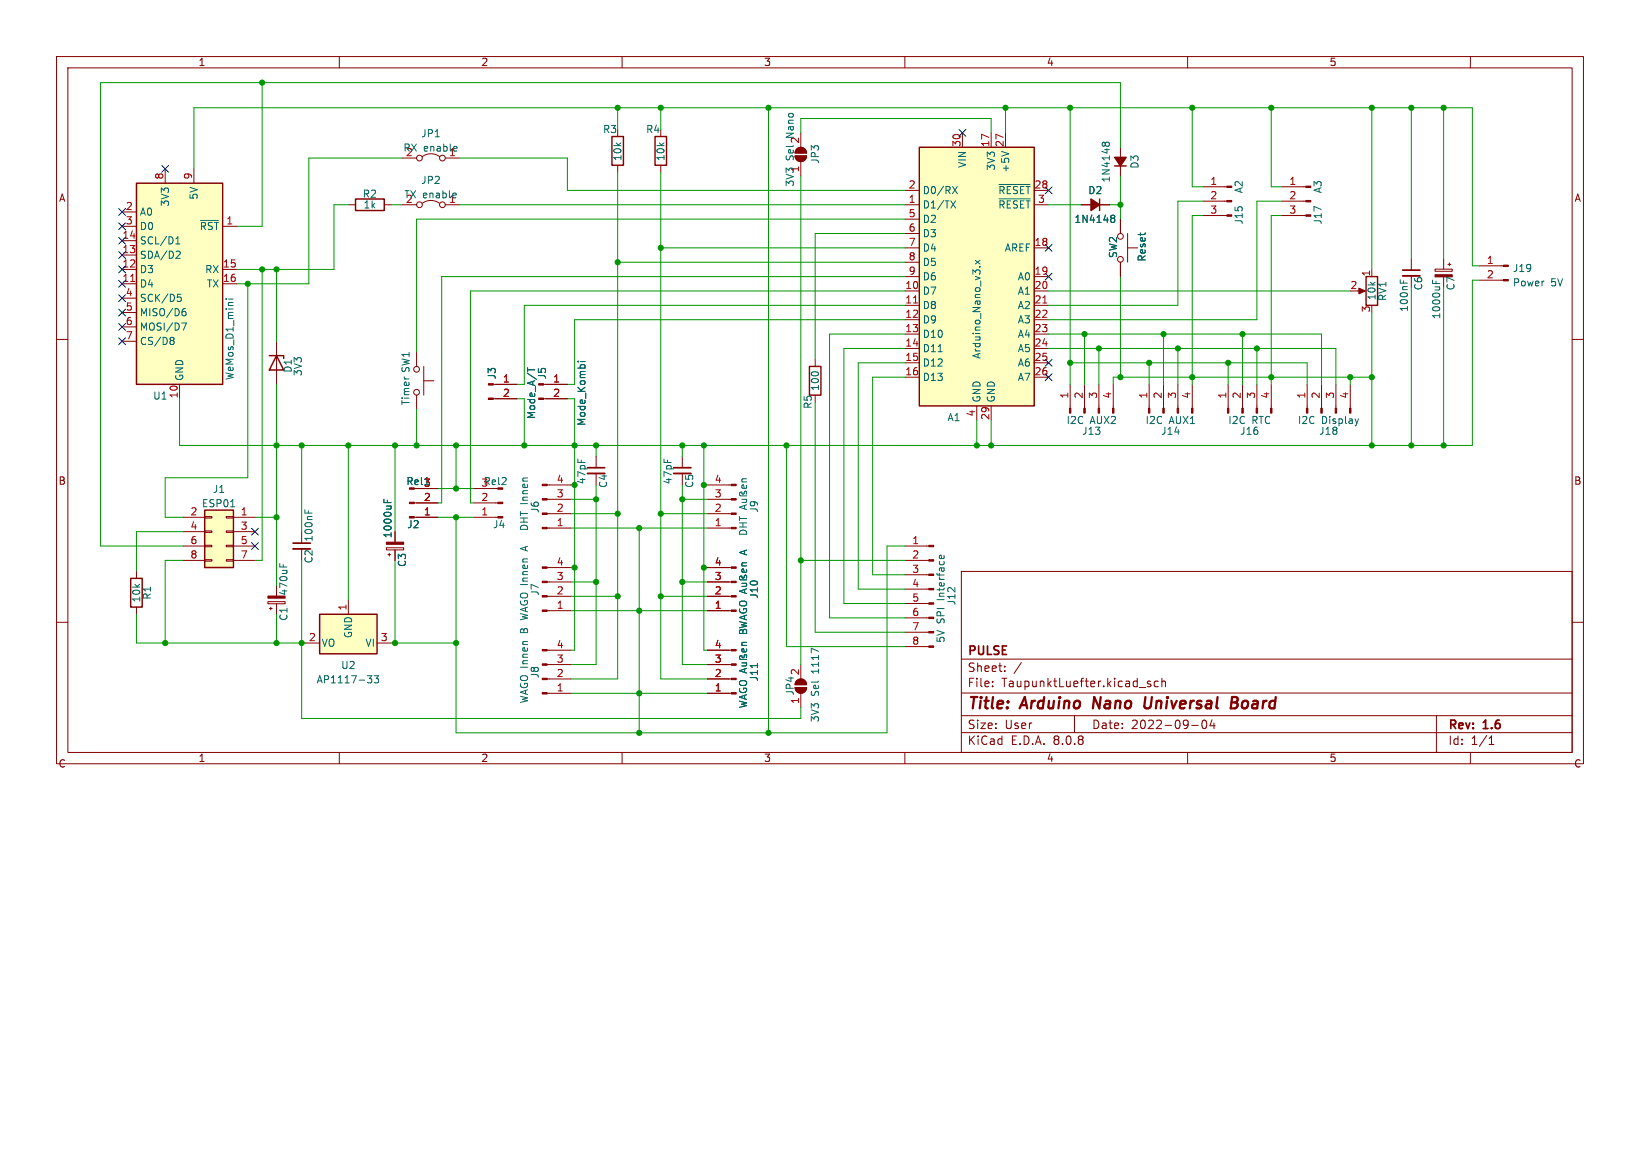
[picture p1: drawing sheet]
<svg xmlns="http://www.w3.org/2000/svg" width="297mm" height="210mm" viewBox="0 0 297 210" stroke-linecap="round" stroke-linejoin="round" font-family="sans-serif">
<g fill="none" stroke="#840000" stroke-width=".18">
<path d="M10.2 10.2h276.6v128.1h-276.6zM12.3 12.3h272.4v123.9h-272.4zM61.5 10.2v2.1M112.7 10.2v2.1M163.9 10.2v2.1M215.1 10.2v2.1M266.3 10.2v2.1M10.2 61.5h2.1M284.7 61.5h2.1M10.2 112.7h2.1M174.1 103.5h110.6v32.7h-110.6zM174.1 119.3h110.6"/>
<path d="M185 120l-1.4 1.9M284.7 112.7h2.1M61.5 136.2v2.1M112.7 136.2v2.1M163.9 136.2v2.1M174.1 132.6h110.6M174.1 129.6h110.6M174.1 125.5h110.6M179.8 124.2v.1M179.8 123.4v.1M182 121.4v.2M182 120.6v.2"/>
<path d="M194.6 129.6v3M208.4 123.4l-.4-.1-.2 .2 .1 .2 .5 .2v.4h-.6M209.8 123.4l-.5-.1-.3 .3v.4l.2 .3h.6M210.4 123.5l.2-.2 .4 .1 .1 .9M210.4 122.8v1.5M215.1 136.2v2.1M215.8 131.3h1.2M217.8 130.5l.2-.1a.83 .83 0 0 1 .6 .6 .83 .83 0 0 1-.3 .8l-.1 .1a.83 .83 0 0 1-.4-1.4zM219.5 130.3l-.4 1.1h1M219.9 130.9v1M260.1 129.6v6.6M266.3 136.2v2.1"/>
<path d="M269.7 134.8h.8M269.7 133.7l.4-.5v1.6"/>
</g>
<path d="M198.2 126.2l-.3 2M207.4 126.2l-.2 1.7 .2 .2a.68 .68 0 0 0 .9-.1M223 127.2h.7M223.1 126.2h.7a.5 .5 0 0 1 .4 .5 .5 .5 0 0 1-.5 .5l.3 .1a.59 .59 0 0 1-.3 .9h-.8z" fill="none" stroke="#840000" stroke-width=".41"/>
<path d="M37.1 92.3h5.2v10.5h-5.2z" fill="#ffffc2"/>
<g fill="none" stroke="#840000" stroke-width=".18">
<path d="M33.2 93.7h3.9M33.2 96.3h3.9M33.2 98.9h3.9M37.1 98.7h1.3v.3h-1.3zM37.1 96.1h1.3v.3h-1.3zM37.1 93.5h1.3v.3h-1.3zM41 98.7h1.3v.3h-1.3zM41 96.1h1.3v.3h-1.3zM41 93.5h1.3v.3h-1.3zM42.3 93.7h3.9M42.3 96.3h3.9M42.3 98.9h3.9"/>
<path d="M54.6 96.3v2M54.6 99.4v2.1M70 99.2h3.1v.4h-3.1zM71.5 96.3v1.9M71.5 99.6v1.9M99.1 87.8h4.3M99.1 90.4h4.3M99.1 93h4.3M99.1 95.6h4.3M108 82.6v2.1M108 85.7v2.1M33.2 101.5h3.9"/>
<path d="M37.1 101.3h1.3v.3h-1.3zM41 101.3h1.3v.3h-1.3zM42.3 101.5h3.9M70.2 100.4h.6M70.5 100.2v.5"/>
</g>
<path d="M37.1 92.3h5.2v10.5h-5.2z" fill="none" stroke="#840000" stroke-width=".26"/>
<path d="M41.8 91.8h.7M55.2 92.3v.6M55.8 92.5v.4M69.5 90.4v.6M70.2 90.6v.4" fill="none" stroke="#006464" stroke-width=".18"/>
<g fill="#840000" stroke="#840000" stroke-width=".18">
<path d="M70 98.2h3.1v.3h-3.1z"/>
<path d="M98.2 87.7h.9v.2h-.9z"/>
<path d="M98.2 90.3h.9v.2h-.9z"/>
<path d="M98.2 92.9h.9v.2h-.9z"/>
<path d="M98.2 95.5h.9v.2h-.9z"/>
</g>
<path d="M53.1 99.4h3.1M106.4 85.7h3.1" fill="none" stroke="#840000" stroke-width=".34"/>
<path d="M53.1 98.3h3.1M106.4 84.7h3.1" fill="none" stroke="#840000" stroke-width=".31"/>
<path d="M166.5 26.7h20.8v46.8h-20.8z" fill="#ffffc2"/>
<path d="M110.8 24.7h2.1v5.2h-2.1zM118.6 24.7h2.1v5.2h-2.1zM166.5 26.7h20.8v46.8h-20.8zM199.1 36v2.1M201.9 30h2M247.4 50.1h2.1v5.2h-2.1zM48.8 64.4h2.6v.5M50.1 64.4l1.3 2.6h-2.6zM23.7 104.7h2.1v5.2h-2.1z" fill="none" stroke="#840000" stroke-width=".26"/>
<g fill="none" stroke="#840000" stroke-width=".18">
<path d="M111.9 29.9v1.3M119.7 29.9v1.3M144 28.2h2.1a1.04 1.04 0 0 1-1.1 1.1 1.04 1.04 0 0 1-1-1.1zM144.3 27a1.04 1.04 0 0 1 1.1-.3 1.04 1.04 0 0 1 .7 1h-2.1zM145 24.1v2.6M145 29.3v2.6M163.9 37.1h2.6M163.9 34.5h2.6M163.9 39.7h2.6M174.3 24.1v2.6M179.5 24.1v2.6M182.1 24.1v2.6"/>
<path d="M187.3 37.1h2.6M187.3 34.5h2.6M195.8 37.1h5.2M202.9 26.7v5.2M202.9 39.7v2.6M217.9 39h4.3M217.9 36.4h4.3M217.9 33.8h4.3M163.9 52.7h2.6M163.9 55.3h2.6M163.9 57.9h2.6M163.9 44.9h2.6"/>
<path d="M163.9 50.1h2.6M163.9 42.3h2.6M163.9 47.5h2.6M187.3 52.7h2.6M187.3 55.3h2.6M187.3 57.9h2.6M187.3 44.9h2.6M187.3 50.1h2.6M202.9 47.5v2.6M204.2 44.9h1.8M204.2 42.3v5.2M245.8 52.7h1.1"/>
<path d="M248.4 48.8v1.3M50.1 61.8v7.8M75.4 63.7v2.6M75.4 71.5v2.6M76.7 68.9h1.9M76.7 66.3v5.2M163.9 60.5h2.6M163.9 63.1h2.6M163.9 65.7h2.6M163.9 68.3h2.6M176.9 73.5v2.6M179.5 73.5v2.6"/>
<path d="M187.3 60.5h2.6M187.3 63.1h2.6M187.3 65.7h2.6M187.3 68.3h2.6M193.8 69.6v4.3M196.4 69.6v4.3M199 69.6v4.3M201.6 69.6v4.3M208.1 69.6v4.3M210.7 69.6v4.3M213.3 69.6v4.3M215.9 69.6v4.3"/>
<path d="M222.4 69.6v4.3M225 69.6v4.3M227.6 69.6v4.3M230.2 69.6v4.3M236.7 69.6v4.3M239.3 69.6v4.3M241.9 69.6v4.3M244.5 69.6v4.3M128.1 87.8h4.3M128.1 90.4h4.3M128.1 93h4.3M128.1 95.6h4.3"/>
<path d="M163.9 98.9h4.3M24.7 103.4v1.3M24.7 109.9v1.3M48.5 108.9h3.1v.4h-3.1zM48.8 110.2h.5M49 109.9v.5M50.1 106v1.9M50.1 109.3v1.9M128.1 117.7h4.3M128.1 102.8h4.3M128.1 105.4h4.3M128.1 108h4.3"/>
<path d="M128.1 110.6h4.3M163.9 117.1h4.3M163.9 114.5h4.3M163.9 111.9h4.3M163.9 109.3h4.3M163.9 106.7h4.3M163.9 104.1h4.3M163.9 101.5h4.3M128.1 120.3h4.3M128.1 122.9h4.3M128.1 125.5h4.3M144 124.5h2.1a1.04 1.04 0 0 1-1.1 1 1.04 1.04 0 0 1-1-1z"/>
<path d="M144.3 123.2a1.04 1.04 0 0 1 1.1-.2 1.04 1.04 0 0 1 .7 1h-2.1zM145 120.3v2.6M145 125.5v2.6"/>
<circle cx="202.9" cy="47" r=".52"/>
<circle cx="202.9" cy="42.8" r=".52"/>
<circle cx="75.4" cy="71" r=".52"/>
<circle cx="75.4" cy="66.9" r=".52"/>
</g>
<g fill="none" stroke="#006464" stroke-width=".18">
<path d="M172.2 36.4l.9 1.3M172.5 33.8l.9 1.3M173.1 36.4l-.9 1.3M173.4 33.8l-.9 1.3M180.9 33.4h5.6M180.9 36h5.6M181.4 27.4l1.3 .4M200.2 26.2l-.1 .2M200.2 26l-.3-.3-.2 .1-.1 .2 .1 .4M200.2 26l.2-.3 .4 .1 .1 .2-.1 .4M200.2 26v.2M200.2 26.2v.2"/>
<path d="M201.3 39.5h.1M201.3 39h.3l.2 .1 .1 .2-.3 .2M201.4 39.5h.2M201.4 39.5l-.1 .1M201.6 39.5l.3 .3-.1 .3-.2 .2-.3-.1M176.6 47.1l.9 .7M177.4 48.3h.1M177.5 47.1l-.9 .7M169.9 63.7h.7M246 75.8l-.3 .9M133.9 93.5v.7M133.9 95.4h1.3"/>
<path d="M133.9 94.7h1.3M133.9 93.9h1.3M134 96.2a.7 .7 0 0 1 .8-.2 .7 .7 0 0 1 .4 .7h-1.3zM134.3 90.4h.9M134.3 87.2h.9M134.5 94.7v.7M134.8 91.5v.6M135.1 90.4l.1 .2v.3l-.9 .1M135.2 89.5v-.4l-.2-.2-.2 .1-.2 .5-.2-.1-.1-.3a.35 .35 0 0 0-.4 .2 .35 .35 0 0 0 .3 .5h1M135.2 87.9v.3l-.2 .2h-.6v-.5l.3-.1 .1 .6M135.2 86.7h-.8l-.1 .4 .2 .1M135.2 91.4l-1.3 .4 1.3 .5"/>
<path d="M50.7 102v.6M51.3 102.2v.4M133.9 112.5l1.3 .4-.9 .2 .9 .2-1.3 .4M134 109a.83 .83 0 0 1 1.2 .1 .44 .44 0 0 1-.4 .6h-.5a.43 .43 0 0 1-.3-.2 .43 .43 0 0 1 0-.5zM134 110.2a.61 .61 0 0 0 .6 .8 .61 .61 0 0 0 .6-.8h-.5v.2M134 114.1l.3-.1 .2 .2 .2-.2 .3-.1 .2 .3v.5h-1.3zM134.3 116.8h.9M134.3 105.6h.9M134.3 102.4h.9M134.5 114.2v.5M134.8 106.7v.6M134.8 111.5v.6"/>
<path d="M135.1 105.6l.1 .2v.3l-.9 .1M135.2 104.7v-.4l-.2-.2-.2 .1-.2 .5-.2-.1-.1-.3a.35 .35 0 0 0-.4 .3 .35 .35 0 0 0 .3 .4h1M135.2 119.1v-.4l-.2-.2-.2 .1-.2 .5-.2-.1-.1-.3a.35 .35 0 0 0-.4 .3 .35 .35 0 0 0 .3 .4h1M135.2 103.1v.3l-.2 .2h-.6v-.5l.3-.1 .1 .6M135.2 117.5v.3l-.2 .2h-.6v-.5l.3-.1 .1 .6M135.2 101.9l-.8 .1-.1 .3 .2 .1M135.2 116.3l-.8 .1-.1 .3 .2 .1M135.2 111.4l-1.3 .4 1.3 .4M135.2 106.6l-1.3 .4 1.3 .5M170.2 101.1l-.1-.4 .3-.2 .2 .6M170.9 100.6v.5M133.9 126.9l1.3 .4-.9 .2 .9 .2-1.3 .4"/>
<path d="M134 124.7a.61 .61 0 0 0 .6 .7 .61 .61 0 0 0 .6-.7l-.5-.1v.2M134 123.4a.83 .83 0 0 1 1.2 .1 .44 .44 0 0 1-.4 .6h-.5a.43 .43 0 0 1-.3-.2 .43 .43 0 0 1 0-.5zM134.3 120h.9M134.8 121.1v.6M134.8 125.9v.6M135.1 120l.1 .2v.3l-.9 .1M135.2 125.8l-1.3 .4 1.3 .4M135.2 121l-1.3 .4 1.3 .5M137.2 120.1v.8"/>
</g>
<path d="M165.4 54.9h.8M188.8 54.9h.8" fill="none" stroke="#a90000" stroke-width=".18"/>
<g fill="#840000" stroke="#840000" stroke-width=".18">
<path d="M230.1 73.9h.3v.9h-.3z"/>
<path d="M227.5 73.9h.3v.9h-.3z"/>
<path d="M224.9 73.9h.3v.9h-.3z"/>
<path d="M222.3 73.9h.2v.9h-.2z"/>
<path d="M201.5 73.9h.2v.9h-.2z"/>
<path d="M198.9 73.9h.2v.9h-.2z"/>
<path d="M196.3 73.9h.2v.9h-.2z"/>
<path d="M193.7 73.9h.2v.9h-.2z"/>
<path d="M215.8 73.9h.2v.9h-.2z"/>
<path d="M213.2 73.9h.2v.9h-.2z"/>
<path d="M210.6 73.9h.2v.9h-.2z"/>
<path d="M208 73.9h.2v.9h-.2z"/>
<path d="M48.5 107.9h3.1v.4h-3.1z"/>
<path d="M132.4 117.6h.9v.2h-.9z"/>
<path d="M132.4 120.2h.9v.2h-.9z"/>
<path d="M132.4 122.8h.9v.2h-.9z"/>
<path d="M132.4 125.4h.9v.2h-.9z"/>
<path d="M132.4 87.7h.9v.2h-.9z"/>
<path d="M132.4 90.3h.9v.2h-.9z"/>
<path d="M132.4 92.9h.9v.2h-.9z"/>
<path d="M132.4 95.5h.9v.2h-.9z"/>
<path d="M132.4 102.6h.9v.3h-.9z"/>
<path d="M132.4 105.2h.9v.3h-.9z"/>
<path d="M132.4 107.8h.9v.3h-.9z"/>
<path d="M132.4 110.4h.9v.3h-.9z"/>
<path d="M144 28.2h2.1a1.04 1.04 0 0 1-1.1 1.1 1.04 1.04 0 0 1-1-1.1z"/>
<path d="M144.3 27a1.04 1.04 0 0 1 1.1-.3 1.04 1.04 0 0 1 .7 1h-2.1z"/>
<path d="M144 124.5h2.1a1.04 1.04 0 0 1-1.1 1 1.04 1.04 0 0 1-1-1z"/>
<path d="M144.3 123.2a1.04 1.04 0 0 1 1.1-.2 1.04 1.04 0 0 1 .7 1h-2.1z"/>
<path d="M168.2 116.9h.9v.3h-.9z"/>
<path d="M168.2 114.3h.9v.3h-.9z"/>
<path d="M168.2 111.7h.9v.3h-.9z"/>
<path d="M168.2 109.1h.9v.3h-.9z"/>
<path d="M168.2 106.5h.9v.3h-.9z"/>
<path d="M168.2 103.9h.9v.3h-.9z"/>
<path d="M168.2 101.3h.9v.3h-.9z"/>
<path d="M168.2 98.7h.9v.3h-.9z"/>
<path d="M222.2 38.9h.9v.3h-.9z"/>
<path d="M222.2 36.3h.9v.2h-.9z"/>
<path d="M222.2 33.7h.9v.2h-.9z"/>
<path d="M244.4 73.9h.3v.9h-.3z"/>
<path d="M241.8 73.9h.3v.9h-.3z"/>
<path d="M239.2 73.9h.3v.9h-.3z"/>
<path d="M236.6 73.9h.3v.9h-.3z"/>
<path d="M246.1 52.2l1.2 .5-1.2 .5z"/>
</g>
<g fill="#840000" stroke="#840000" stroke-width=".26">
<path d="M201.9 28.5h2l-1 1.5z"/>
<path d="M197.6 36l1.5 1.1-1.5 1z"/>
</g>
<path d="M24.7 33.2h15.6v36.4h-15.6z" fill="#ffffc2"/>
<path d="M24.7 33.2h15.6v36.4h-15.6z" fill="none" stroke="#840000" stroke-width=".26"/>
<g fill="none" stroke="#840000" stroke-width=".18">
<path d="M22.1 38.4h2.6M29.9 30.6v2.6M35.1 30.6v2.6M72.8 37.1h2.6M76.5 36.8a2.6 2.6 0 0 1 3.1 0M80.6 37.1h2.6M22.1 41h2.6M22.1 51.4h2.6M22.1 48.8h2.6M22.1 46.2h2.6M22.1 43.6h2.6M22.1 54h2.6"/>
<path d="M22.1 56.6h2.6M22.1 59.2h2.6M40.3 41h2.6M40.3 51.4h2.6M40.3 48.8h2.6M255.6 46.8v2.1M255.6 49.9v2.1M259.9 48.7h3.1v.4h-3.1zM261.4 46.8v1.9M261.4 50.1v1.9M262.2 47.9h.5M262.5 47.6v.5"/>
<path d="M267.9 50.7h4.4M267.9 48.1h4.4M22.1 61.8h2.6M32.5 69.6v2.6M89.3 72.2h4.4M89.3 69.6h4.4"/>
<circle cx="76" cy="37.1" r=".52"/>
<circle cx="80.1" cy="37.1" r=".52"/>
</g>
<g fill="none" stroke="#006464" stroke-width=".18">
<path d="M36.3 39.9h3.3M82.4 35l.2 .3-.6 .1M82.6 35.8h-.2M31.8 44.2h.8M31.8 43.2l.4-.3v1.3M32.1 45.5h.4l.1 .3-.8 1h.8M32.1 53.3h.7M32.3 53.8h.3l.2 .2-.1 .5-.4 .1M32.9 58.5h.9l-.6 1.3M33.2 56.4h.3l.2 .2-.1 .5-.4 .1M33.6 55.9h-.4M40.9 54.1h.1"/>
<path d="M41.3 54.1h.9M253.6 50.6v.7M254.2 50.8v.5M259.4 50.7v.6M260.1 50.9v.4M31 61.1h.3l.2 .2-.2 .3M31 61.6h.3M31.3 61.6l.2 .3v.2l-.1 .2-.4 .1M95.5 66.6v.7M95.5 66.9h1.3"/>
</g>
<path d="M23.7 51h.7" fill="none" stroke="#a90000" stroke-width=".18"/>
<path d="M254 49.9h3.1" fill="none" stroke="#840000" stroke-width=".34"/>
<path d="M254 48.9h3.1" fill="none" stroke="#840000" stroke-width=".31"/>
<g fill="#840000" stroke="#840000" stroke-width=".18">
<path d="M272.3 50.6h.8v.3h-.8z"/>
<path d="M272.3 48h.8v.3h-.8z"/>
<path d="M259.9 49.7h3.1v.4h-3.1z"/>
<path d="M88.4 72.1h.9v.2h-.9z"/>
<path d="M88.4 69.5h.9v.2h-.9z"/>
</g>
<path d="M57.9 111.2h10.4v7.2h-10.4z" fill="#ffffc2"/>
<path d="M64.4 36h5.2v2.1h-5.2zM146.6 66.3h2.1v5.2h-2.1zM57.9 111.2h10.4v7.2h-10.4z" fill="none" stroke="#840000" stroke-width=".26"/>
<g fill="none" stroke="#840000" stroke-width=".18">
<path d="M63.1 37.1h1.3M69.6 37.1h1.3M72.8 28.6h2.6M76.5 28.4a2.6 2.6 0 0 1 3.1 0M80.6 28.6h2.6M195.8 37.1h1.8M199.1 37.1h1.9M202.9 39.7v2.6M232.2 39h4.3M232.2 36.4h4.3M232.2 33.8h4.3M202.9 47.5v2.6"/>
<path d="M89.7 72.2h4M89.7 69.6h4M98.4 72.2h4.4M98.4 69.6h4.4M147.6 65v1.3M71.5 96.3v1.9M71.5 99.6v1.9M75 91h4.3M75 93.7h4.3M75.4 88.4h3.9M85.8 91h4.4M85.8 93.7h4.4"/>
<path d="M85.8 88.4h3.9M123.6 82.6v2.1M123.6 85.7v2.1M55.3 116.4h2.6M63.1 108.6v2.6M68.3 116.4h2.6M99.1 102.8h4.3M99.1 105.4h4.3M99.1 108h4.3M99.1 110.6h4.3M99.1 117.7h4.3M128.1 102.8h3.9"/>
<path d="M128.1 105.4h3.9M128.1 108h3.9M128.1 110.6h3.9M128.1 117.7h3.9M99.1 120.3h4.3M99.1 122.9h4.3M99.1 125.5h4.3M128.1 120.3h3.9M128.1 122.9h3.9M128.1 125.5h3.9"/>
<circle cx="76" cy="28.6" r=".52"/>
<circle cx="80.1" cy="28.6" r=".52"/>
</g>
<g fill="none" stroke="#006464" stroke-width=".18">
<path d="M82.6 26.5l.2 .3-.6 .1M82.7 27.3l-.1 .1M201.3 39.5h.1M201.3 39h.3l.2 .1 .1 .2-.3 .2M201.4 39.5h.2M201.4 39.5l-.1 .1M201.6 39.5l.3 .3-.1 .3-.2 .2-.3-.1M95.5 66.6v.7M95.5 66.9h1.3M104.6 65.5h.2M105.1 65.5h.9M105.2 66.1h.6"/>
<path d="M69.5 90.4v.6M70.2 90.6v.4M133.9 112.5l1.3 .4-.9 .2 .9 .2-1.3 .4M134 109a.83 .83 0 0 1 1.2 .1 .44 .44 0 0 1-.4 .6h-.5a.43 .43 0 0 1-.3-.2 .43 .43 0 0 1 0-.5zM134 110.2a.61 .61 0 0 0 .6 .8 .61 .61 0 0 0 .6-.8h-.5v.2M134 114.1l.3-.1 .2 .2 .2-.2 .3-.1 .2 .3v.5h-1.3zM134.3 116.8h.9M134.3 105.6h.9M134.3 102.4h.9M134.5 114.2v.5M134.8 106.7v.6M134.8 111.5v.6"/>
<path d="M135.1 105.6l.1 .2v.3l-.9 .1M135.2 104.7v-.4l-.2-.2-.2 .1-.2 .5-.2-.1-.1-.3a.35 .35 0 0 0-.4 .3 .35 .35 0 0 0 .3 .4h1M135.2 119.1v-.4l-.2-.2-.2 .1-.2 .5-.2-.1-.1-.3a.35 .35 0 0 0-.4 .3 .35 .35 0 0 0 .3 .4h1M135.2 103.1v.3l-.2 .2h-.6v-.5l.3-.1 .1 .6M135.2 117.5v.3l-.2 .2h-.6v-.5l.3-.1 .1 .6M135.2 101.9l-.8 .1-.1 .3 .2 .1M135.2 116.3l-.8 .1-.1 .3 .2 .1M135.2 111.4l-1.3 .4 1.3 .4M135.2 106.6l-1.3 .4 1.3 .5M66.5 122.3h.8l-.4 .5 .4 .2v.4l-.2 .2h-.4M67.8 122.3h.8l-.5 .5 .4 .2v.5l-.2 .1-.5-.1M133.9 126.9l1.3 .4-.9 .2 .9 .2-1.3 .4"/>
<path d="M134 124.7a.61 .61 0 0 0 .6 .7 .61 .61 0 0 0 .6-.7l-.5-.1v.2M134 123.4a.83 .83 0 0 1 1.2 .1 .44 .44 0 0 1-.4 .6h-.5a.43 .43 0 0 1-.3-.2 .43 .43 0 0 1 0-.5zM134.3 120h.9M134.8 121.1v.6M134.8 125.9v.6M135.1 120l.1 .2v.3l-.9 .1M135.2 125.8l-1.3 .4 1.3 .4M135.2 121l-1.3 .4 1.3 .5M137.2 120.1v.8"/>
</g>
<path d="M122 85.7h3.1" fill="none" stroke="#840000" stroke-width=".34"/>
<path d="M122 84.7h3.1" fill="none" stroke="#840000" stroke-width=".31"/>
<g fill="#840000" stroke="#840000" stroke-width=".18">
<path d="M74.1 90.9h.9v.3h-.9z"/>
<path d="M74.1 93.5h.9v.3h-.9z"/>
<path d="M97.6 72.1h.8v.2h-.8z"/>
<path d="M97.6 69.5h.8v.2h-.8z"/>
<path d="M236.5 38.9h.9v.3h-.9z"/>
<path d="M236.5 36.3h.9v.2h-.9z"/>
<path d="M236.5 33.7h.9v.2h-.9z"/>
<path d="M98.2 102.6h.9v.3h-.9z"/>
<path d="M98.2 105.2h.9v.3h-.9z"/>
<path d="M98.2 107.8h.9v.3h-.9z"/>
<path d="M98.2 110.4h.9v.3h-.9z"/>
<path d="M98.2 117.6h.9v.2h-.9z"/>
<path d="M98.2 120.2h.9v.2h-.9z"/>
<path d="M98.2 122.8h.9v.2h-.9z"/>
<path d="M98.2 125.4h.9v.2h-.9z"/>
<path d="M90.2 90.9h.8v.3h-.8z"/>
<path d="M90.2 93.5h.8v.3h-.8z"/>
</g>
<g fill="none" stroke="#009600" stroke-width=".18">
<path d="M47.5 15v26h-4.6M111.9 19.5v3.9M119.7 19.5v3.9M139.2 19.5v113.2M182.1 19.5v4.6M193.8 19.5v50.1M215.9 19.5v14.3h2M230.2 19.5v14.3h2M248.4 19.5v29.3M255.6 19.5v27.3M261.4 19.5v27.3M35.1 30.6v-11.1h231.5v28.6h1.3"/>
<path d="M63.1 37.1h-2.6v11.7h-17.6M70.9 37.1h1.9M72.8 28.6h-16.9v22.8h-13M83.2 37.1h80.7M83.2 28.6h19.6v5.9h61.1M111.9 31.2v91.7h-8.5M119.7 31.2v91.7h8.4M145 24.1v-2.6h34.5v2.6M145 31.9v88.4M163.9 39.7h-88.5v24M189.9 37.1h5.9M201 37.1h1.9"/>
<path d="M202.9 26.7v-11.7h-184.7v83.9h15M202.9 31.9v7.8M217.9 36.4h-4.6v18.9h-23.4M217.9 39h-2v30.6M232.2 36.4h-4.6v21.5h-37.7M232.2 39h-2v30.6M44.9 51.4v35.1h-15v7.2h3.3M47.5 48.8v52.7h-1.3M50.1 48.8v13M111.9 47.5h52M119.7 44.9h44.2M163.9 57.9h-59.8v11.7h-1.3"/>
<path d="M163.9 55.3h-68.9v14.3h-1.3M163.9 50.1h-83.9v40.9h-.7M163.9 42.3h-16.3v22.7M163.9 52.7h-78.7v38.3h.6M189.9 52.7h54.6M202.9 50.1v18.2M248.4 56.6v24M255.6 52v28.6M261.4 52v28.6M267.9 50.7h-1.3v29.9h-234.1v-8.4M50.1 69.6v36.4M75.4 74.1v6.5"/>
<path d="M93.7 72.2h1.3v8.4M102.8 72.2h1.3v45.5h-.7M147.6 72.8v41.7h16.3M163.9 68.3h-5.9v35.8h5.9M163.9 60.5h-13.7v51.4h13.7M163.9 63.1h-11.1v46.2h11.1M163.9 65.7h-8.5v41h8.5M176.9 76.1v4.5M179.5 76.1v4.5M189.9 60.5h49.4v9.1M189.9 63.1h52v6.5M193.8 65.7h42.9v3.9"/>
<path d="M196.4 60.5v9.1M199 63.1v6.5M208.1 65.7v3.9M210.7 60.5v9.1M213.3 63.1v6.5M222.4 65.7v3.9M225 60.5v9.1M227.6 63.1v6.5M244.5 68.3v1.3M248.4 68.3h-46.8v1.3M33.2 96.3h-8.5v7.1M46.2 93.7h3.9"/>
<path d="M54.6 80.6v15.7M63.1 80.6v28M71.5 80.6v15.7M79.3 88.4h6.5M79.3 93.7h6.5M82.6 93.7v39h78v-33.8h3.3M82.6 80.6v7.8M103.4 95.6h24.7M103.4 93h8.5M103.4 90.4h4.6M103.4 87.8h.7M108 80.6v2"/>
<path d="M108 87.8v32.5h-4.6M115.8 95.6v37.1M119.7 93h8.4M123.6 90.4h4.5M123.6 87.8v32.5h4.5M123.6 80.6v2M127.5 80.6v37.1h.6M127.5 87.8h.6M142.4 80.6v36.5h21.5M24.7 111.2v5.2h30.6M33.2 101.5h-3.3v14.9M50.1 111.2v5.2"/>
<path d="M54.6 101.5v28.6h90.4v-2M70.9 116.4h11.7M71.5 101.5v14.9M103.4 105.4h4.6M103.4 108h8.5M103.4 110.6h24.7M103.4 102.8h.7M119.7 108h8.4M123.6 105.4h4.5M127.5 102.8h.6M145 101.5h18.9M103.4 125.5h24.7"/>
</g>
<g fill="none" stroke="#000084" stroke-width=".18">
<path d="M21.5 37.7l1.2 1.3M22.7 37.7l-1.2 1.3M29.3 29.9l1.2 1.3M30.5 29.9l-1.2 1.3M173.7 23.4l1.2 1.3M174.9 23.4l-1.2 1.3M189.3 33.8l1.2 1.3M190.5 33.8l-1.2 1.3M21.5 53.4l1.2 1.2M21.5 58.6l1.2 1.2M21.5 42.9l1.2 1.3M21.5 40.3l1.2 1.3"/>
<path d="M21.5 45.6l1.2 1.2M21.5 48.2l1.2 1.2M21.5 50.8l1.2 1.2M21.5 56l1.2 1.2M22.7 53.4l-1.2 1.2M22.7 58.6l-1.2 1.2M22.7 42.9l-1.2 1.3M22.7 40.3l-1.2 1.3M22.7 45.6l-1.2 1.2M22.7 48.2l-1.2 1.2M22.7 50.8l-1.2 1.2M22.7 56l-1.2 1.2"/>
<path d="M189.3 49.5l1.2 1.2M189.3 44.2l1.2 1.3M190.5 49.5l-1.2 1.2M190.5 44.2l-1.2 1.3M21.5 61.2l1.2 1.2M22.7 61.2l-1.2 1.2M189.3 67.7l1.2 1.2M189.3 65.1l1.2 1.2M190.5 67.7l-1.2 1.2M190.5 65.1l-1.2 1.2M45.6 98.2l1.2 1.3M45.6 95.6l1.2 1.3"/>
<path d="M46.8 98.2l-1.2 1.3M46.8 95.6l-1.2 1.3"/>
</g>
<g fill="#009600" stroke="#009600" stroke-width=".18">
<circle cx="75.4" cy="80.6" r=".47"/>
<circle cx="82.6" cy="80.6" r=".47"/>
<circle cx="82.6" cy="93.7" r=".47"/>
<circle cx="82.6" cy="116.4" r=".47"/>
<circle cx="104.1" cy="102.8" r=".47"/>
<circle cx="82.6" cy="88.4" r=".47"/>
<circle cx="29.9" cy="116.4" r=".47"/>
<circle cx="50.1" cy="116.4" r=".47"/>
<circle cx="50.1" cy="80.6" r=".47"/>
<circle cx="54.6" cy="80.6" r=".47"/>
<circle cx="127.5" cy="80.6" r=".47"/>
<circle cx="119.7" cy="93" r=".47"/>
<circle cx="127.5" cy="87.8" r=".47"/>
<circle cx="123.6" cy="90.4" r=".47"/>
<circle cx="104.1" cy="87.8" r=".47"/>
<circle cx="111.9" cy="93" r=".47"/>
<circle cx="108" cy="80.6" r=".47"/>
<circle cx="108" cy="90.4" r=".47"/>
<circle cx="44.9" cy="51.4" r=".47"/>
<circle cx="47.5" cy="48.8" r=".47"/>
<circle cx="47.5" cy="15" r=".47"/>
<circle cx="50.1" cy="48.8" r=".47"/>
<circle cx="115.8" cy="110.6" r=".47"/>
<circle cx="115.8" cy="125.5" r=".47"/>
<circle cx="108" cy="105.4" r=".47"/>
<circle cx="145" cy="101.5" r=".47"/>
<circle cx="119.7" cy="108" r=".47"/>
<circle cx="115.8" cy="95.6" r=".47"/>
<circle cx="127.5" cy="102.8" r=".47"/>
<circle cx="123.6" cy="105.4" r=".47"/>
<circle cx="111.9" cy="108" r=".47"/>
<circle cx="139.2" cy="132.7" r=".47"/>
<circle cx="115.8" cy="132.7" r=".47"/>
<circle cx="50.1" cy="93.7" r=".47"/>
<circle cx="71.5" cy="80.6" r=".47"/>
<circle cx="63.1" cy="80.6" r=".47"/>
<circle cx="54.6" cy="116.4" r=".47"/>
<circle cx="71.5" cy="116.4" r=".47"/>
<circle cx="95" cy="80.6" r=".47"/>
<circle cx="104.1" cy="80.6" r=".47"/>
<circle cx="111.9" cy="47.5" r=".47"/>
<circle cx="111.9" cy="19.5" r=".47"/>
<circle cx="119.7" cy="44.9" r=".47"/>
<circle cx="123.6" cy="80.6" r=".47"/>
<circle cx="119.7" cy="19.5" r=".47"/>
<circle cx="139.2" cy="19.5" r=".47"/>
<circle cx="142.4" cy="80.6" r=".47"/>
<circle cx="230.2" cy="68.3" r=".47"/>
<circle cx="261.4" cy="80.6" r=".47"/>
<circle cx="255.6" cy="80.6" r=".47"/>
<circle cx="248.4" cy="80.6" r=".47"/>
<circle cx="248.4" cy="68.3" r=".47"/>
<circle cx="244.5" cy="68.3" r=".47"/>
<circle cx="202.9" cy="37.1" r=".47"/>
<circle cx="213.3" cy="63.1" r=".47"/>
<circle cx="215.9" cy="68.3" r=".47"/>
<circle cx="210.7" cy="60.5" r=".47"/>
<circle cx="196.4" cy="60.5" r=".47"/>
<circle cx="199" cy="63.1" r=".47"/>
<circle cx="193.8" cy="65.7" r=".47"/>
<circle cx="222.4" cy="65.7" r=".47"/>
<circle cx="208.1" cy="65.7" r=".47"/>
<circle cx="202.9" cy="68.3" r=".47"/>
<circle cx="225" cy="60.5" r=".47"/>
<circle cx="227.6" cy="63.1" r=".47"/>
<circle cx="179.5" cy="80.6" r=".47"/>
<circle cx="182.1" cy="19.5" r=".47"/>
<circle cx="193.8" cy="19.5" r=".47"/>
<circle cx="176.9" cy="80.6" r=".47"/>
<circle cx="215.9" cy="19.5" r=".47"/>
<circle cx="230.2" cy="19.5" r=".47"/>
<circle cx="248.4" cy="19.5" r=".47"/>
<circle cx="261.4" cy="19.5" r=".47"/>
<circle cx="255.6" cy="19.5" r=".47"/>
</g>
<g font-size="2.9" fill="#840000">
<text x="175.1" y="129">Title:</text>
<text x="185" y="129">Arduino</text>
<text x="198.8" y="129">Nano</text>
<text x="208.9" y="129">Universal</text>
<text x="225.4" y="129">Board</text>
</g>
<g font-size="2.1" fill="#840000">
<text x="175.1" y="119">PULSE</text>
<text x="175.1" y="124.6">File:</text>
<text x="175.1" y="121.9">Sheet:</text>
<text x="181.4" y="124.6">TaupunktLuefter.kicad_sch</text>
<text x="175.1" y="135.1">KiCad</text>
<text x="175.1" y="132.2">Size:</text>
<text x="181.9" y="132.2">User</text>
<text x="183" y="135.1">E.D.A.</text>
<text x="190.8" y="135.1">8.0.8</text>
<text x="197.7" y="132.2">Date:</text>
<text x="204.8" y="132.2">2022-09-04</text>
<text x="262.2" y="132.4">Rev:</text>
<text x="262.2" y="135.1">Id:</text>
<text x="266.4" y="135.1">1/1</text>
<text x="268.7" y="132.4">1.6</text>
</g>
<g font-size="1.9" fill="#840000">
<text x="35.8" y="12.2">1</text>
<text x="87.1" y="12.2">2</text>
<text x="138.3" y="12.2">3</text>
<text x="189.5" y="12.2">4</text>
<text x="240.7" y="12.2">5</text>
<text x="10.6" y="36.7">A</text>
<text x="285.1" y="36.7">A</text>
<text x="10.5" y="88">B</text>
<text x="285" y="88">B</text>
<text x="10.5" y="139.2">C</text>
<text x="35.8" y="138.1">1</text>
<text x="87.1" y="138.1">2</text>
<text x="138.3" y="138.1">3</text>
<text x="189.5" y="138.1">4</text>
<text x="240.7" y="138.1">5</text>
<text x="285" y="139.2">C</text>
</g>
<g font-size="1.8" fill="#006464">
<text x="73" y="27.7">RX enable</text>
<text x="73.4" y="28.4">2</text>
<text x="76.2" y="25.1">JP1</text>
<text x="81.2" y="28.4">1</text>
<text x="109.1" y="24.3">R3</text>
<text x="112.7" y="29.3" transform="rotate(-90 112.7 29.3)">10k</text>
<text x="116.9" y="24.3">R4</text>
<text x="120.5" y="29.3" transform="rotate(-90 120.5 29.3)">10k</text>
<text x="144" y="29.1" transform="rotate(-90 144 29.1)">Sel</text>
<text x="144" y="24.9" transform="rotate(-90 144 24.9)">Nano</text>
<text x="144.8" y="26.1" transform="rotate(-90 144.8 26.1)">2</text>
<text x="148.5" y="29.8" transform="rotate(-90 148.5 29.8)">JP3</text>
<text x="76.2" y="33.5">JP2</text>
<text x="144" y="33.9" transform="rotate(-90 144 33.9)">3V3</text>
<text x="144.8" y="31.3" transform="rotate(-90 144.8 31.3)">1</text>
<text x="167" y="35.4">D0/RX</text>
<text x="175.2" y="30.5" transform="rotate(-90 175.2 30.5)">VIN</text>
<text x="180.4" y="31" transform="rotate(-90 180.4 31)">3V3</text>
<text x="180.7" y="35.4">~{RESET}</text>
<text x="183" y="31.4" transform="rotate(-90 183 31.4)">+5V</text>
<text x="197" y="35.4">D2</text>
<text x="201.2" y="33.1" transform="rotate(-90 201.2 33.1)">1N4148</text>
<text x="206.4" y="30.6" transform="rotate(-90 206.4 30.6)">D3</text>
<text x="225.3" y="35.1" transform="rotate(-90 225.3 35.1)">A2</text>
<text x="239.6" y="35.1" transform="rotate(-90 239.6 35.1)">A3</text>
<text x="25.2" y="39.3">A0</text>
<text x="25.2" y="41.9">D0</text>
<text x="30.8" y="37.5" transform="rotate(-90 30.8 37.5)">3V3</text>
<text x="36" y="36.2" transform="rotate(-90 36 36.2)">5V</text>
<text x="36.1" y="41.9">~{RST}</text>
<text x="65.6" y="36">R2</text>
<text x="65.7" y="38">1k</text>
<text x="73.1" y="36.1">TX enable</text>
<text x="81.2" y="36.8">1</text>
<text x="167" y="38">D1/TX</text>
<text x="167" y="40.6">D2</text>
<text x="180.7" y="38">~{RESET}</text>
<text x="194.5" y="40.6">1N4148</text>
<text x="225.3" y="40.8" transform="rotate(-90 225.3 40.8)">J15</text>
<text x="239.6" y="40.8" transform="rotate(-90 239.6 40.8)">J17</text>
<text x="25.2" y="47.1">SDA/D2</text>
<text x="25.2" y="44.5">SCL/D1</text>
<text x="167" y="43.2">D3</text>
<text x="167" y="45.8">D4</text>
<text x="181.9" y="45.8">AREF</text>
<text x="202.5" y="46.8" transform="rotate(-90 202.5 46.8)">SW2</text>
<text x="207.7" y="47.5" transform="rotate(-90 207.7 47.5)">Reset</text>
<text x="25.2" y="52.3">D4</text>
<text x="25.2" y="49.7">D3</text>
<text x="37.1" y="49.7">RX</text>
<text x="37.4" y="52.3">TX</text>
<text x="167" y="53.6">D7</text>
<text x="167" y="48.4">D5</text>
<text x="167" y="51">D6</text>
<text x="184.2" y="51">A0</text>
<text x="184.2" y="53.6">A1</text>
<text x="257.8" y="52.7" transform="rotate(-90 257.8 52.7)">C6</text>
<text x="263.6" y="52.7" transform="rotate(-90 263.6 52.7)">C7</text>
<text x="273.9" y="49.5">J19</text>
<text x="273.9" y="52.1">Power</text>
<text x="280.8" y="52.1">5V</text>
<text x="25.2" y="54.9">SCK/D5</text>
<text x="25.2" y="57.5">MISO/D6</text>
<text x="167" y="56.2">D8</text>
<text x="167" y="58.8">D9</text>
<text x="184.2" y="56.2">A2</text>
<text x="184.2" y="58.8">A3</text>
<text x="249.3" y="54.5" transform="rotate(-90 249.3 54.5)">10k</text>
<text x="251.3" y="54.6" transform="rotate(-90 251.3 54.6)">RV1</text>
<text x="255.2" y="56.6" transform="rotate(-90 255.2 56.6)">100nF</text>
<text x="261" y="57.9" transform="rotate(-90 261 57.9)">1000uF</text>
<text x="25.2" y="60.1">MOSI/D7</text>
<text x="25.2" y="62.7">CS/D8</text>
<text x="167" y="61.4">D10</text>
<text x="167" y="64">D11</text>
<text x="177.8" y="65.1" transform="rotate(-90 177.8 65.1)">Arduino_Nano_v3.x</text>
<text x="184.2" y="61.4">A4</text>
<text x="184.2" y="64">A5</text>
<text x="33.4" y="69.1" transform="rotate(-90 33.4 69.1)">GND</text>
<text x="42.5" y="68.9" transform="rotate(-90 42.5 68.9)">WeMos_D1_mini</text>
<text x="53" y="67.6" transform="rotate(-90 53 67.6)">D1</text>
<text x="54.9" y="68.2" transform="rotate(-90 54.9 68.2)">3V3</text>
<text x="90" y="68.8" transform="rotate(-90 90 68.8)">J3</text>
<text x="99.1" y="68.8" transform="rotate(-90 99.1 68.8)">J5</text>
<text x="148.5" y="70.9" transform="rotate(-90 148.5 70.9)">100</text>
<text x="167" y="66.6">D12</text>
<text x="167" y="69.2">D13</text>
<text x="184.2" y="66.6">A6</text>
<text x="184.2" y="69.2">A7</text>
<text x="27.6" y="72.6">U1</text>
<text x="74.4" y="73.5" transform="rotate(-90 74.4 73.5)">Timer SW1</text>
<text x="97.1" y="76" transform="rotate(-90 97.1 76)">Mode_A/T</text>
<text x="106.2" y="77.2" transform="rotate(-90 106.2 77.2)">Mode_Kombi</text>
<text x="147.2" y="74.1" transform="rotate(-90 147.2 74.1)">R5</text>
<text x="171.5" y="76.5">A1</text>
<text x="177.8" y="73" transform="rotate(-90 177.8 73)">GND</text>
<text x="180.4" y="73" transform="rotate(-90 180.4 73)">GND</text>
<text x="193" y="77">I2C</text>
<text x="197.4" y="77">AUX2</text>
<text x="207.4" y="77">I2C</text>
<text x="211.7" y="77">AUX1</text>
<text x="222.3" y="77">I2C</text>
<text x="226.7" y="77">RTC</text>
<text x="235" y="77">I2C</text>
<text x="239.3" y="77">Display</text>
<text x="195.9" y="78.9">J13</text>
<text x="210.2" y="78.9">J14</text>
<text x="224.5" y="78.9">J16</text>
<text x="238.8" y="78.9">J18</text>
<text x="38.5" y="89.4">J1</text>
<text x="87.1" y="88.2">3Rel2</text>
<text x="106.2" y="87.8" transform="rotate(-90 106.2 87.8)">47pF</text>
<text x="110.1" y="88.4" transform="rotate(-90 110.1 88.4)">C4</text>
<text x="121.8" y="87.8" transform="rotate(-90 121.8 87.8)">47pF</text>
<text x="125.8" y="88.4" transform="rotate(-90 125.8 88.4)">C5</text>
<text x="36.5" y="92">ESP01</text>
<text x="73.6" y="95.8">J2</text>
<text x="89.2" y="95.8">J4</text>
<text x="97.8" y="93" transform="rotate(-90 97.8 93)">J6</text>
<text x="137.5" y="92.9" transform="rotate(-90 137.5 92.9)">J9</text>
<text x="56.8" y="98.2" transform="rotate(-90 56.8 98.2)">100nF</text>
<text x="71.1" y="97.5" transform="rotate(-90 71.1 97.5)">1000uF</text>
<text x="95.8" y="99.6" transform="rotate(-90 95.8 99.6)">A</text>
<text x="95.8" y="96.2" transform="rotate(-90 95.8 96.2)">DHT Innen</text>
<text x="135.5" y="100.3" transform="rotate(-90 135.5 100.3)">A</text>
<text x="52.3" y="107.9" transform="rotate(-90 52.3 107.9)">470uF</text>
<text x="56.8" y="102.1" transform="rotate(-90 56.8 102.1)">C2</text>
<text x="73.7" y="102.7" transform="rotate(-90 73.7 102.7)">C3</text>
<text x="97.8" y="107.9" transform="rotate(-90 97.8 107.9)">J7</text>
<text x="25.6" y="109.2" transform="rotate(-90 25.6 109.2)">10k</text>
<text x="27.5" y="108.7" transform="rotate(-90 27.5 108.7)">R1</text>
<text x="52.3" y="112.5" transform="rotate(-90 52.3 112.5)">C1</text>
<text x="137.5" y="108.5" transform="rotate(-90 137.5 108.5)">J10</text>
<text x="171.3" y="112.9" transform="rotate(-90 171.3 112.9)">SPI</text>
<text x="171.3" y="108.6" transform="rotate(-90 171.3 108.6)">Interface</text>
<text x="173.2" y="109.7" transform="rotate(-90 173.2 109.7)">J12</text>
<text x="58.1" y="117.3">VO</text>
<text x="64" y="115.6" transform="rotate(-90 64 115.6)">GND</text>
<text x="66.1" y="117.3">VI</text>
<text x="95.8" y="114.5" transform="rotate(-90 95.8 114.5)">B WAGO Innen</text>
<text x="171.3" y="116.5" transform="rotate(-90 171.3 116.5)">5V</text>
<text x="57.3" y="123.9">AP1117-33</text>
<text x="61.7" y="121.3">U2</text>
<text x="97.8" y="122.9" transform="rotate(-90 97.8 122.9)">J8</text>
<text x="137.5" y="123.5" transform="rotate(-90 137.5 123.5)">J11</text>
<text x="148.5" y="121.8" transform="rotate(-90 148.5 121.8)">1117</text>
<text x="95.8" y="127.5" transform="rotate(-90 95.8 127.5)">WAGO Innen</text>
<text x="144" y="126" transform="rotate(-90 144 126)">JP4</text>
<text x="148.5" y="130.8" transform="rotate(-90 148.5 130.8)">3V3</text>
<text x="148.5" y="126.1" transform="rotate(-90 148.5 126.1)">Sel</text>
</g>
<g font-size="1.8" fill="#a90000">
<text x="174" y="26.7" transform="rotate(-90 174 26.7)">30</text>
<text x="179.2" y="26.7" transform="rotate(-90 179.2 26.7)">17</text>
<text x="181.8" y="26.7" transform="rotate(-90 181.8 26.7)">27</text>
<text x="29.7" y="32.6" transform="rotate(-90 29.7 32.6)">8</text>
<text x="34.9" y="32.6" transform="rotate(-90 34.9 32.6)">9</text>
<text x="164.5" y="34.2">2</text>
<text x="187.3" y="34.2">28</text>
<text x="219.1" y="33.6">1</text>
<text x="233.4" y="33.6">1</text>
<text x="22.7" y="38.1">2</text>
<text x="22.7" y="40.7">3</text>
<text x="40.9" y="40.7">1</text>
<text x="73.4" y="36.8">2</text>
<text x="164.5" y="36.8">1</text>
<text x="164.5" y="39.4">5</text>
<text x="187.9" y="36.8">3</text>
<text x="219.1" y="36.2">2</text>
<text x="219.1" y="38.8">3</text>
<text x="233.4" y="36.2">2</text>
<text x="233.4" y="38.8">3</text>
<text x="22.1" y="45.9">13</text>
<text x="22.1" y="43.3">14</text>
<text x="164.5" y="42">6</text>
<text x="164.5" y="44.6">7</text>
<text x="164.5" y="47.2">8</text>
<text x="187.3" y="44.6">18</text>
<text x="269.2" y="47.9">1</text>
<text x="22.1" y="51.1">11</text>
<text x="22.1" y="48.5">12</text>
<text x="22.7" y="53.7">4</text>
<text x="40.3" y="48.5">15</text>
<text x="40.3" y="51.1">16</text>
<text x="163.8" y="52.4">10</text>
<text x="164.5" y="49.8">9</text>
<text x="187.3" y="49.8">19</text>
<text x="187.3" y="52.4">20</text>
<text x="244.5" y="52.4">2</text>
<text x="248.2" y="50.2" transform="rotate(-90 248.2 50.2)">1</text>
<text x="269.2" y="50.5">2</text>
<text x="22.7" y="56.3">5</text>
<text x="22.7" y="58.9">6</text>
<text x="163.8" y="55">11</text>
<text x="163.8" y="57.6">12</text>
<text x="187.3" y="55">21</text>
<text x="187.3" y="57.6">22</text>
<text x="248.2" y="56.7" transform="rotate(-90 248.2 56.7)">3</text>
<text x="22.7" y="61.5">7</text>
<text x="163.8" y="60.2">13</text>
<text x="163.8" y="62.8">14</text>
<text x="163.8" y="65.4">15</text>
<text x="187.3" y="60.2">23</text>
<text x="187.3" y="62.8">24</text>
<text x="187.3" y="65.4">25</text>
<text x="91" y="69.3">1</text>
<text x="91" y="71.9">2</text>
<text x="100.1" y="69.3">1</text>
<text x="100.1" y="71.9">2</text>
<text x="163.8" y="68">16</text>
<text x="187.3" y="68">26</text>
<text x="32.3" y="72.2" transform="rotate(-90 32.3 72.2)">10</text>
<text x="176.6" y="75.5" transform="rotate(-90 176.6 75.5)">4</text>
<text x="179.2" y="76.1" transform="rotate(-90 179.2 76.1)">29</text>
<text x="193.5" y="72.3" transform="rotate(-90 193.5 72.3)">1</text>
<text x="196.1" y="72.3" transform="rotate(-90 196.1 72.3)">2</text>
<text x="198.7" y="72.3" transform="rotate(-90 198.7 72.3)">3</text>
<text x="201.3" y="72.3" transform="rotate(-90 201.3 72.3)">4</text>
<text x="207.9" y="72.3" transform="rotate(-90 207.9 72.3)">1</text>
<text x="210.5" y="72.3" transform="rotate(-90 210.5 72.3)">2</text>
<text x="213.1" y="72.3" transform="rotate(-90 213.1 72.3)">3</text>
<text x="215.7" y="72.3" transform="rotate(-90 215.7 72.3)">4</text>
<text x="222.2" y="72.3" transform="rotate(-90 222.2 72.3)">1</text>
<text x="224.8" y="72.3" transform="rotate(-90 224.8 72.3)">2</text>
<text x="227.4" y="72.3" transform="rotate(-90 227.4 72.3)">3</text>
<text x="230" y="72.3" transform="rotate(-90 230 72.3)">4</text>
<text x="236.5" y="72.3" transform="rotate(-90 236.5 72.3)">1</text>
<text x="239.1" y="72.3" transform="rotate(-90 239.1 72.3)">2</text>
<text x="241.7" y="72.3" transform="rotate(-90 241.7 72.3)">3</text>
<text x="244.3" y="72.3" transform="rotate(-90 244.3 72.3)">4</text>
<text x="73.5" y="88">Rel13</text>
<text x="100.7" y="87.5">4</text>
<text x="129.3" y="87.5">4</text>
<text x="34.4" y="93.4">2</text>
<text x="34.4" y="96">4</text>
<text x="43.5" y="93.4">1</text>
<text x="43.5" y="96">3</text>
<text x="76.7" y="93.4">1</text>
<text x="76.7" y="90.8">2</text>
<text x="87.1" y="93.4">1</text>
<text x="87.1" y="90.8">2</text>
<text x="100.7" y="95.3">1</text>
<text x="100.7" y="92.7">2</text>
<text x="100.7" y="90.1">3</text>
<text x="129.3" y="95.3">1</text>
<text x="129.3" y="92.7">2</text>
<text x="129.3" y="90.1">3</text>
<text x="34.4" y="98.6">6</text>
<text x="34.4" y="101.2">8</text>
<text x="43.5" y="98.6">5</text>
<text x="43.5" y="101.2">7</text>
<text x="165.1" y="98.6">1</text>
<text x="165.1" y="101.2">2</text>
<text x="100.7" y="107.7">2</text>
<text x="100.7" y="105.1">3</text>
<text x="100.7" y="102.5">4</text>
<text x="129.3" y="107.7">2</text>
<text x="129.3" y="105.1">3</text>
<text x="129.3" y="102.5">4</text>
<text x="165.1" y="103.8">3</text>
<text x="165.1" y="106.4">4</text>
<text x="62.8" y="110.6" transform="rotate(-90 62.8 110.6)">1</text>
<text x="100.7" y="110.3">1</text>
<text x="129.3" y="110.3">1</text>
<text x="165.1" y="109">5</text>
<text x="165.1" y="111.6">6</text>
<text x="55.9" y="116.2">2</text>
<text x="68.9" y="116.2">3</text>
<text x="100.7" y="117.5">4</text>
<text x="129.3" y="117.5">4</text>
<text x="165.1" y="114.2">7</text>
<text x="165.1" y="116.8">8</text>
<text x="100.7" y="125.3">1</text>
<text x="100.7" y="122.7">2</text>
<text x="100.7" y="120.1">3</text>
<text x="129.3" y="125.3">1</text>
<text x="129.3" y="122.7">2</text>
<text x="129.3" y="120.1">3</text>
<text x="144.8" y="122.3" transform="rotate(-90 144.8 122.3)">2</text>
<text x="144.8" y="127.5" transform="rotate(-90 144.8 127.5)">1</text>
</g>
</svg>
